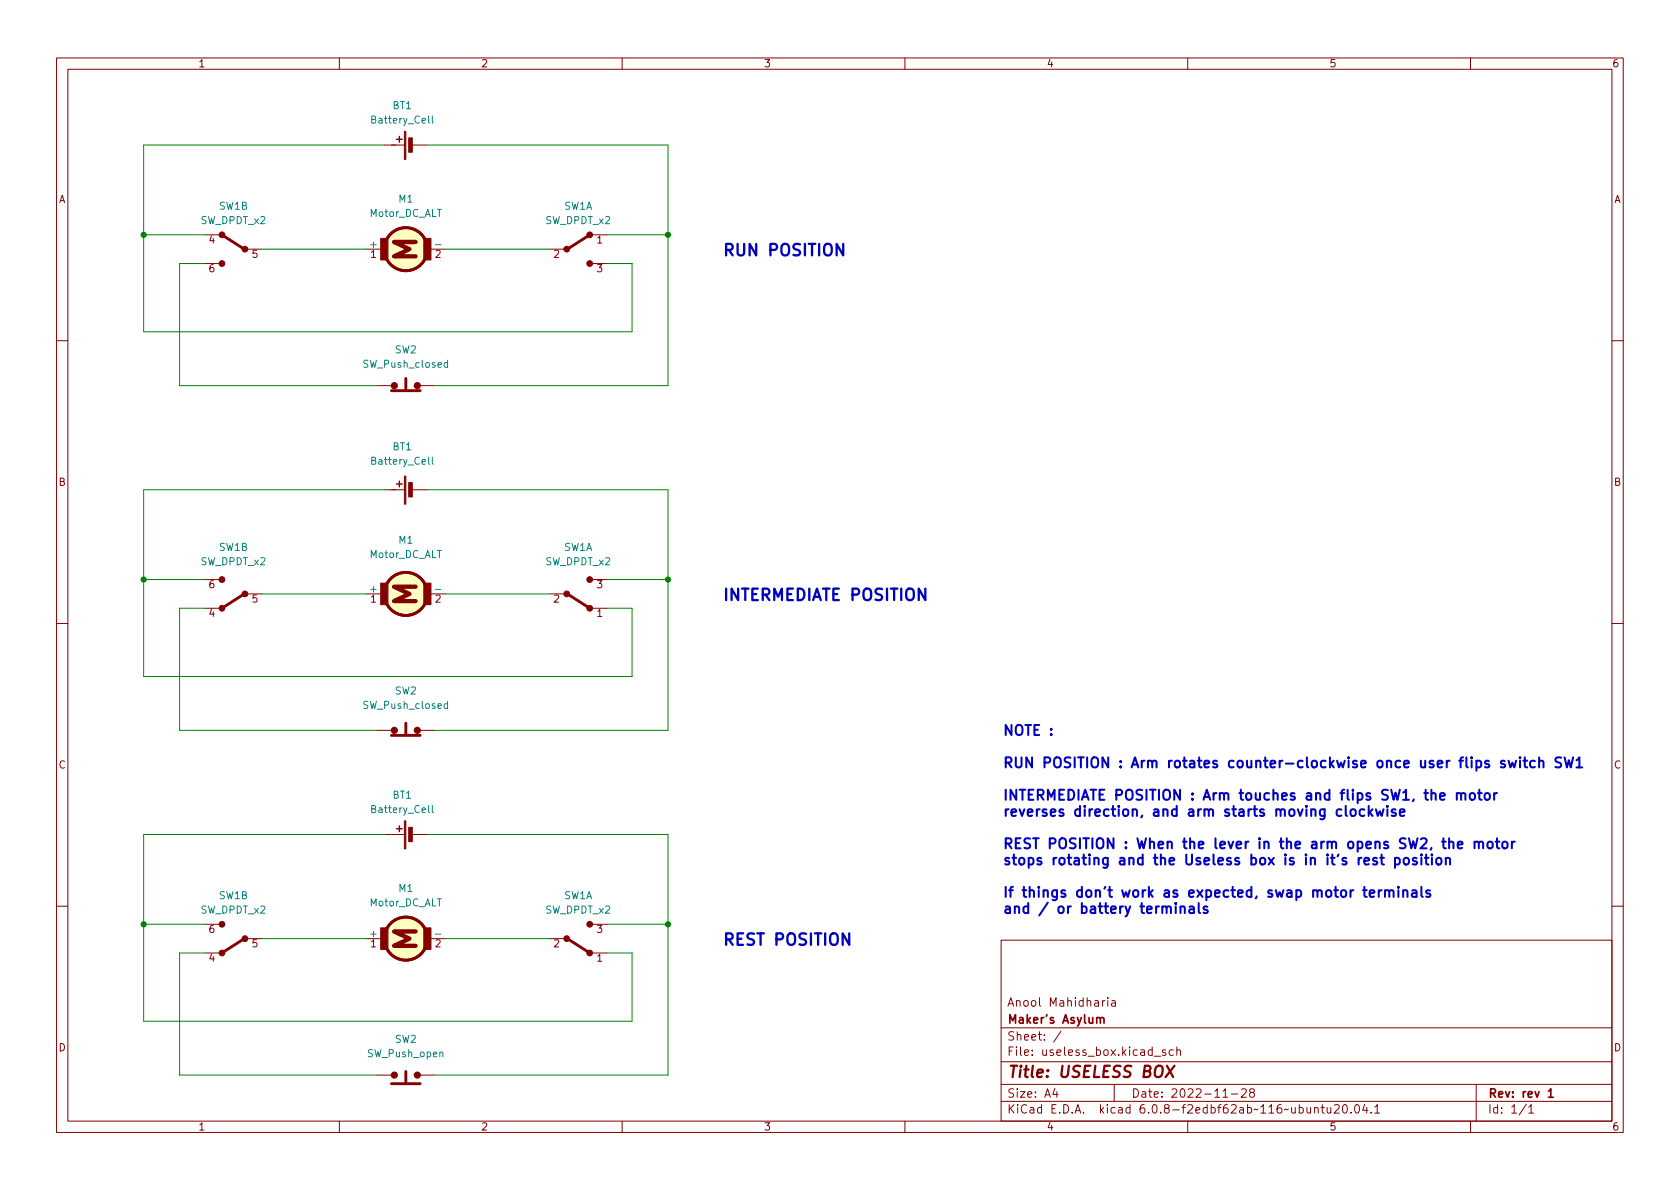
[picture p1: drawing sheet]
<svg xmlns="http://www.w3.org/2000/svg" width="297mm" height="210mm" viewBox="0 0 297 210" stroke-linecap="round" stroke-linejoin="round" font-family="sans-serif">
<g fill="none" stroke="#840000" stroke-width=".18">
<path d="M10 10.2h277v190.1h-277zM12 12.2h273v186.1h-273zM60 10.2v2M110 10.2v2M160 10.2v2M210 10.2v2M260 10.2v2M67.9 25.6h3.7M72.5 25.6h3.1M36.2 41.5h2.5M36.2 46.6h2.5M43.8 44.1h2.6"/>
<path d="M64.8 44.1h2.5M76.2 44.1h2.5M97.2 44.1h2.5M104.8 41.5h2.5M104.8 46.6h2.5M10 60.2h2M66.7 68.2h2.5M74.3 68.2h2.5M285 60.2h2M67.9 86.6h3.7M72.5 86.6h3.1M10 110.2h2"/>
<path d="M36.2 107.6h2.5M36.2 102.5h2.5M43.8 105h2.6M64.8 105h2.5M76.2 105h2.5M97.2 105h2.5M104.8 107.6h2.5M104.8 102.5h2.5M285 110.2h2M66.7 129.2h2.5M74.3 129.2h2.5M67.9 147.6h3.7"/>
<path d="M72.5 147.6h3.1M10 160.2h2M36.2 168.5h2.5M36.2 163.4h2.5M43.8 166h2.6M64.8 166h2.5M76.2 166h2.5M97.2 166h2.5M104.8 168.5h2.5M104.8 163.4h2.5M177 166.3h108v32h-108zM194.9 176.9v1"/>
<path d="M195.4 176.9l-.3 .1-.2 .2M195.9 176.4v.2M195.9 176.9v1M196.6 177h.5l.1 .9M197.2 177.3l-.5 .1a.29 .29 0 0 0-.2 .2 .29 .29 0 0 0 .2 .3h.5M285 160.2h2M60 198.3v2M66.7 190.1h2.5M74.3 190.1h2.5M110 198.3v2M160 198.3v2M177 194.8h108"/>
<path d="M177 191.8h108M177 187.8h108M177 181.8h108M186.5 192.5l-.4 1h1M186.9 193v1M187.6 182.4l-1.3 1.9M197 191.8v3M204.1 186.8h1.1M206.1 185.7l-.4-.1-.2 .2 .1 .3 .5 .1v.4h-.6M207.4 185.7l-.4-.1-.3 .3v.4l.2 .3h.5M208.1 185.8l.2-.2 .3 .1 .1 .9M208.1 185.1v1.5"/>
<path d="M210 198.3v2M216.2 194h.9M217.7 193.5h1.2M219.5 192.7l.6-.2 .2 .2 .1 .3-1 1h1M221.2 193.2l-.3-.3 .1-.2 .2-.2 .4 .1 .2 .2-.1 .2-.6 .2-.2 .3 .1 .4 .2 .1h.4l.2-.3-.1-.4-.2-.1M232.4 196l.2-.2 .4 .1 .1 .9M232.4 195.8v1M233.6 195.8h.5M233.8 195.3v1.3l.3 .2M234.6 195.8l.1 1h.4l.2-.1M235.3 195.8v1M235.9 195.5l.6-.2 .2 .2 .1 .3-.9 1h.9"/>
<path d="M237.6 195.4l.1-.1a.81 .81 0 0 1 .6 .7 .81 .81 0 0 1-.3 .8h-.1a.81 .81 0 0 1-.6-.6 .81 .81 0 0 1 .3-.8zM238.9 196.7v.1M239.7 195.4l.2-.1a.81 .81 0 0 1 .5 .7 .81 .81 0 0 1-.3 .8h-.1a.81 .81 0 0 1-.6-.6 .81 .81 0 0 1 .3-.8zM241.3 195.3l-.4 1h1M241.6 195.8v1M242.4 196.7v.1M243.1 195.8l.4-.5v1.5M243.1 196.8h.8M260 198.3v2M261 191.8v6.5M269.9 195.3l-1.3 1.9M270.3 195.8l.4-.5v1.5"/>
<path d="M270.3 196.8h.9"/>
</g>
<path d="M193.9 180.1l.2-.2 .4 .1 .1 .9M194.6 180.1l.2-.2 .3 .1 .1 .9M273.8 193l.4-.5v1.5M273.8 194h.8" fill="none" stroke="#840000" stroke-width=".3"/>
<path d="M206.3 188.5l1.1 2M207.7 188.5l-1.6 2" fill="none" stroke="#840000" stroke-width=".4"/>
<g fill="#ffffc2" stroke="#ffffc2" stroke-width=".18">
<circle cx="71.8" cy="44.1" r="3.8"/>
<circle cx="71.8" cy="166" r="3.8"/>
<circle cx="71.8" cy="105" r="3.8"/>
</g>
<g fill="none" stroke="#840000" stroke-width=".51">
<path d="M39.6 41.8l3.2 2M103.9 41.8l-3.2 2M69.2 69.1h5.1M71.8 66.9v1.9M42.8 105.3l-3.2 2M100.7 105.3l3.2 2M69.2 130h5.1M71.8 127.9v1.9M42.8 166.2l-3.2 2.1M100.7 166.2l3.2 2.1M69.2 191.6h5.1M71.8 189.5v1.9"/>
<circle cx="71.8" cy="44.1" r="3.8"/>
<circle cx="71.8" cy="105" r="3.8"/>
<circle cx="71.8" cy="166" r="3.8"/>
</g>
<g fill="#840000" stroke="#840000" stroke-width=".18">
<path d="M74.9 42.2h1.3v3.8h-1.3z"/>
<path d="M67.3 42.2h1.3v3.8h-1.3z"/>
<path d="M74.9 164.1h1.3v3.8h-1.3z"/>
<path d="M67.3 164.1h1.3v3.8h-1.3z"/>
<path d="M71.5 84.2h.3v4.9h-.3z"/>
<path d="M72.3 85.3h.6v2.6h-.6z"/>
<path d="M74.9 103.1h1.3v3.8h-1.3z"/>
<path d="M67.3 103.1h1.3v3.8h-1.3z"/>
<path d="M71.5 145.2h.3v4.9h-.3z"/>
<path d="M72.3 146.3h.6v2.5h-.6z"/>
<path d="M71.5 23.2h.3v5h-.3z"/>
<path d="M72.3 24.4h.6v2.5h-.6z"/>
<circle cx="43.3" cy="166" r=".51"/>
<circle cx="39.2" cy="163.4" r=".51"/>
<circle cx="39.2" cy="168.5" r=".51"/>
<circle cx="100.2" cy="166" r=".51"/>
<circle cx="104.3" cy="163.4" r=".51"/>
<circle cx="104.3" cy="168.5" r=".51"/>
<circle cx="100.2" cy="105" r=".51"/>
<circle cx="104.3" cy="102.5" r=".51"/>
<circle cx="104.3" cy="107.6" r=".51"/>
<circle cx="43.3" cy="105" r=".51"/>
<circle cx="39.2" cy="102.5" r=".51"/>
<circle cx="39.2" cy="107.6" r=".51"/>
<circle cx="100.2" cy="44.1" r=".51"/>
<circle cx="104.3" cy="46.6" r=".51"/>
<circle cx="104.3" cy="41.5" r=".51"/>
<circle cx="43.3" cy="44.1" r=".51"/>
<circle cx="39.2" cy="46.6" r=".51"/>
<circle cx="39.2" cy="41.5" r=".51"/>
</g>
<g fill="#840000" stroke="#840000" stroke-width=".25">
<circle cx="69.7" cy="129.2" r=".51"/>
<circle cx="73.8" cy="129.2" r=".51"/>
<circle cx="69.7" cy="190.1" r=".51"/>
<circle cx="73.8" cy="190.1" r=".51"/>
<circle cx="69.7" cy="68.2" r=".51"/>
<circle cx="73.8" cy="68.2" r=".51"/>
</g>
<path d="M76.4 20.5v1.1l.2 .2M79.1 64.2l-.3-.1-.3 .3 .1 .5h.5M79.1 63.7v1.3M76.4 80.8v1.1l.2 .2M79.1 124.5l-.3-.1-.3 .3 .1 .5h.5M79.1 124v1.3M76.4 142.4v1.1l.2 .2" fill="none" stroke="#008484" stroke-width=".18"/>
<path d="M70.1 24.6h1M70.6 24.1v1M70.1 85.6h1M70.6 85.1v1M70.1 146.6h1M70.6 146v1.1" fill="none" stroke="#840000" stroke-width=".25"/>
<path d="M149.1 43.1v2.1l-1.2-2.1v2.1" fill="none" stroke="#0000c2" stroke-width=".41"/>
<g fill="none" stroke="#0000c2" stroke-width=".36">
<path d="M261.6 139.7v1.5v.1l.4 .1M266.7 134.5l.4 1.2 .3-.8 .3 .8 .4-1.2M268.8 133.9v.2M268.8 134.5v1.2M269.3 134.5h.7M269.6 133.9v1.5l.1 .2 .3 .1M271.4 134.6l-.5-.1-.4 .4v.5l.2 .2h.7M272.1 134.7a.44 .44 0 0 1 .8 .1v.9M272.1 133.9v1.8M276 134h-.8a.42 .42 0 0 0-.2 .4 .42 .42 0 0 0 .4 .4 .65 .65 0 0 1 .6 .4l-.1 .3-.2 .2-.7-.1M276.6 133.9l.4 1.8 .4-1.3 .3 1.3 .5-1.8M278.7 134.4l.6-.5v1.8"/>
<path d="M278.7 135.7h1.1M211.9 159.7v1.5l.3 .3M238.9 143.2a.48 .48 0 0 1 .8 .2v.6a.48 .48 0 0 1-.5 .3 .48 .48 0 0 1-.4-.3v-.6zM241.2 143.2l-.5-.1-.3 .3v.6l.2 .2h.6M242 142.5v1.8M242.2 158l.8-.2-.1-.3-.5-.1-.2 .3 .1 .8h.6M242.2 143.6l.5 .7M242.7 143.1l-.7 .7M243.3 143.1l.3 1.2 .3-.9 .4 .9 .3-1.2M243.8 157.4v1.2M244 151.7h.7M244.3 151.1v1.5l.1 .2 .3 .1"/>
<path d="M244.3 157.4l-.4 .1-.1 .3M244.9 157.6a.44 .44 0 0 1 .7 .1v.9M244.9 157.4v1.2M245.3 143.1v1.2M245.6 157.7l.3-.3 .4 .1 .1 1.1M246.7 151.8l.5-.1 .3 .3v.5l-.2 .3h-.6M246.7 151.7v1.8M246.7 143.2l-.4-.1-.2 .3v.2l.6 .2v.4h-.6M247.2 156.8v.2M247.2 157.4v1.2M247.5 143.7l.8-.2v-.3l-.5-.1-.3 .3 .1 .8h.7M248.1 157.6a.44 .44 0 0 1 .8 .1v.9"/>
<path d="M248.1 157.4v1.2M248.3 151.8a.48 .48 0 0 1 .8 .2v.5a.48 .48 0 0 1-.5 .4 .48 .48 0 0 1-.4-.4v-.5zM249.7 157.5h.7l.1 1.1M250.5 151.8l-.5-.1-.2 .2 .1 .3 .6 .2v.4h-.7M250.5 157.8l-.6 .1a.35 .35 0 0 0-.3 .4 .35 .35 0 0 0 .3 .3l.6-.1M251.3 156.8v1.5l.3 .3M251.3 151.7v1.2M251.9 151.7h.7M252.2 151.1v1.5v.2l.4 .1M252.8 157.5l-.4-.1-.2 .3v.2l.6 .2v.4h-.6M253.2 151.7v1.2M254.1 151.8a.48 .48 0 0 1 .8 .2v.5a.48 .48 0 0 1-.5 .4 .48 .48 0 0 1-.5-.4v-.5z"/>
<path d="M255.6 151.9a.44 .44 0 0 1 .8 0v1M255.6 151.7v1.2M256.2 149a.44 .44 0 0 1 .8 .1v.9M257.6 140.4a.44 .44 0 0 1 .7 .1v.9M257.6 140.2v1.2M257.7 149.4l.9-.1-.1-.4-.5-.1-.3 .3 .1 .8h.7M258.3 140.5l.3-.3 .4 .1 .1 1.1M260 140.3a.48 .48 0 0 1 .8 .3v.5a.48 .48 0 0 1-.5 .3 .48 .48 0 0 1-.4-.3v-.5zM260.7 149a.44 .44 0 0 1 .8 .1v.9M260.7 148.8v1.2M261.3 140.2h.7M261.5 149.1l.2-.3 .4 .1 .1 1.1"/>
<path d="M262.6 140.4a.48 .48 0 0 1 .4-.2 .48 .48 0 0 1 .4 .4v.5a.48 .48 0 0 1-.4 .3 .48 .48 0 0 1-.5-.3zM263.1 149a.48 .48 0 0 1 .5-.2 .48 .48 0 0 1 .3 .4v.5a.48 .48 0 0 1-.4 .3 .48 .48 0 0 1-.5-.3zM264.2 140.2v1.2M264.4 148.8h.7M264.7 140.2l-.4 .1-.1 .3M264.7 148.2v1.6l.1 .1 .3 .1M265.8 148.9a.48 .48 0 0 1 .8 .3v.5a.48 .48 0 0 1-.5 .3 .48 .48 0 0 1-.5-.3v-.5zM267.3 148.8v1.2M267.8 148.8l-.3 .1-.2 .3M207.9 160.3v1.2M208.7 160.5a.44 .44 0 0 1 .8 0v1M208.7 160.3v1.2"/>
<path d="M210.3 160.4h.7l.1 1.1M211.1 160.7l-.6 .1a.35 .35 0 0 0-.3 .3 .35 .35 0 0 0 .3 .4l.6-.1M213.5 160.4l-.5-.1-.2 .2 .1 .3 .6 .2v.4h-.7"/>
</g>
<g fill="none" stroke="#008400" stroke-width=".18">
<path d="M67.9 25.6h-42.5v33.1h86.4v-12.1h-4.5M75.6 25.6h42.5v42.6h-41.3M25.4 41.5h10.8M36.2 46.6h-4.5v21.6h35M46.4 44.1h18.4M78.7 44.1h18.5M107.3 41.5h10.8M67.9 86.6h-42.5v33h86.4v-12h-4.5M75.6 86.6h42.5v42.6h-41.3M25.4 102.5h10.8M36.2 107.6h-4.5v21.6h35M46.4 105h18.4"/>
<path d="M78.7 105h18.5M107.3 102.5h10.8M67.9 147.6h-42.5v33h86.4v-12.1h-4.5M75.6 147.6h42.5v42.5h-41.3M25.4 163.4h10.8M36.2 168.5h-4.5v21.6h35M46.4 166h18.4M78.7 166h18.5M107.3 163.4h10.8"/>
</g>
<g fill="#008400" stroke="#008400" stroke-width=".18">
<circle cx="25.4" cy="163.4" r=".46"/>
<circle cx="118.1" cy="163.4" r=".46"/>
<circle cx="118.1" cy="102.5" r=".46"/>
<circle cx="25.4" cy="102.5" r=".46"/>
<circle cx="25.4" cy="41.5" r=".46"/>
<circle cx="118.1" cy="41.5" r=".46"/>
</g>
<g font-size="5.3" fill="#840000">
<text x="73.7" y="46.3" transform="rotate(-90 73.7 46.3)">M</text>
<text x="73.7" y="107.2" transform="rotate(-90 73.7 107.2)">M</text>
<text x="73.7" y="168.2" transform="rotate(-90 73.7 168.2)">M</text>
</g>
<g font-size="2.8" fill="#0000c2">
<text x="127.6" y="45.3">RUN POSITION</text>
<text x="127.6" y="106.2">INTERMEDIATE POSITION</text>
<text x="127.6" y="167.2">REST POSITION</text>
</g>
<text font-size="2.8" fill="#840000" x="178" y="190.6">Title: USELESS BOX</text>
<g font-size="2.5" fill="#0000c2">
<text x="177.2" y="130.1">NOTE :</text>
<text x="177.2" y="135.8">RUN POSITION : Arm rotates counter-clockwise once user flips switch SW1</text>
<text x="177.2" y="141.5">INTERMEDIATE POSITION : Arm touches and flips SW1, the motor</text>
<text x="177.2" y="144.4">reverses direction, and arm starts moving clockwise</text>
<text x="177.2" y="150.1">REST POSITION : When the lever in the arm opens SW2, the motor</text>
<text x="177.2" y="153">stops rotating and the Useless box is in it's rest position</text>
<text x="177.2" y="158.7">If things don't work as expected, swap motor terminals</text>
<text x="177.2" y="161.6">and / or battery terminals</text>
</g>
<g font-size="2.1" fill="#840000">
<text x="178" y="178">Anool Mahidharia</text>
<text x="178" y="184">Sheet: /</text>
<text x="178" y="181">Maker's Asylum</text>
<text x="178" y="186.7">File: useless_box.kicad_sch</text>
<text x="178" y="196.9">KiCad E.D.A. kicad 6.0.8-f2edbf62ab~116~ubuntu20.04.1</text>
<text x="178" y="194.1">Size: A4</text>
<text x="200" y="194.1">Date: 2022-11-28</text>
<text x="263" y="194.1">Rev: rev 1</text>
<text x="263" y="196.9">Id: 1/1</text>
</g>
<g font-size="1.8" fill="#840000">
<text x="35" y="11.9">1</text>
<text x="85" y="11.9">2</text>
<text x="135" y="11.9">3</text>
<text x="185" y="11.9">4</text>
<text x="235" y="11.9">5</text>
<text x="285" y="11.9">6</text>
<text x="10.3" y="35.9">A</text>
<text x="285.3" y="35.9">A</text>
<text x="37" y="43">4</text>
<text x="44.6" y="45.6">5</text>
<text x="65.5" y="45.6">1</text>
<text x="77" y="45.6">2</text>
<text x="97.9" y="45.6">2</text>
<text x="105.6" y="43">1</text>
<text x="37" y="48.1">6</text>
<text x="105.6" y="48.1">3</text>
<text x="10.3" y="85.9">B</text>
<text x="285.3" y="85.9">B</text>
<text x="37" y="104">6</text>
<text x="44.6" y="106.5">5</text>
<text x="65.5" y="106.5">1</text>
<text x="77" y="106.5">2</text>
<text x="97.9" y="106.5">2</text>
<text x="105.6" y="104">3</text>
<text x="37" y="109.1">4</text>
<text x="105.6" y="109.1">1</text>
<text x="10.3" y="135.9">C</text>
<text x="285.3" y="135.9">C</text>
<text x="37" y="165">6</text>
<text x="44.6" y="167.5">5</text>
<text x="65.5" y="167.5">1</text>
<text x="77" y="167.5">2</text>
<text x="97.9" y="167.5">2</text>
<text x="105.6" y="165">3</text>
<text x="37" y="170">4</text>
<text x="105.6" y="170">1</text>
<text x="10.3" y="185.9">D</text>
<text x="285.3" y="185.9">D</text>
<text x="35" y="199.9">1</text>
<text x="85" y="199.9">2</text>
<text x="135" y="199.9">3</text>
<text x="185" y="199.9">4</text>
<text x="235" y="199.9">5</text>
<text x="285" y="199.9">6</text>
</g>
<g font-size="1.8" fill="#008484">
<text x="66" y="21.8">Battery_Cell</text>
<text x="69.4" y="19.3">BT1</text>
<text x="70.5" y="35.8">M1</text>
<text x="35.5" y="39.6">SW_DPDT_x2</text>
<text x="38.7" y="37.1">SW1B</text>
<text x="65.3" y="38.3">Motor_DC_ALT</text>
<text x="96.4" y="39.6">SW_DPDT_x2</text>
<text x="99.7" y="37.1">SW1A</text>
<text x="65.5" y="43.8">+</text>
<text x="77.2" y="43.8">-</text>
<text x="64.4" y="65">SW_Push_closed</text>
<text x="69.8" y="62.5">SW2</text>
<text x="66" y="82.2">Battery_Cell</text>
<text x="69.4" y="79.6">BT1</text>
<text x="35.5" y="99.9">SW_DPDT_x2</text>
<text x="38.7" y="97.4">SW1B</text>
<text x="65.3" y="98.7">Motor_DC_ALT</text>
<text x="70.5" y="96.1">M1</text>
<text x="96.4" y="99.9">SW_DPDT_x2</text>
<text x="99.7" y="97.4">SW1A</text>
<text x="65.5" y="104.8">+</text>
<text x="77.2" y="104.8">-</text>
<text x="64.4" y="125.3">SW_Push_closed</text>
<text x="69.8" y="122.8">SW2</text>
<text x="66" y="143.8">Battery_Cell</text>
<text x="69.4" y="141.2">BT1</text>
<text x="35.5" y="161.5">SW_DPDT_x2</text>
<text x="38.7" y="159">SW1B</text>
<text x="65.3" y="160.3">Motor_DC_ALT</text>
<text x="70.5" y="157.7">M1</text>
<text x="96.4" y="161.5">SW_DPDT_x2</text>
<text x="99.7" y="159">SW1A</text>
<text x="65.5" y="165.7">+</text>
<text x="77.2" y="165.7">-</text>
<text x="69.8" y="184.4">SW2</text>
<text x="65.1" y="186.9">SW_Push_open</text>
</g>
</svg>
